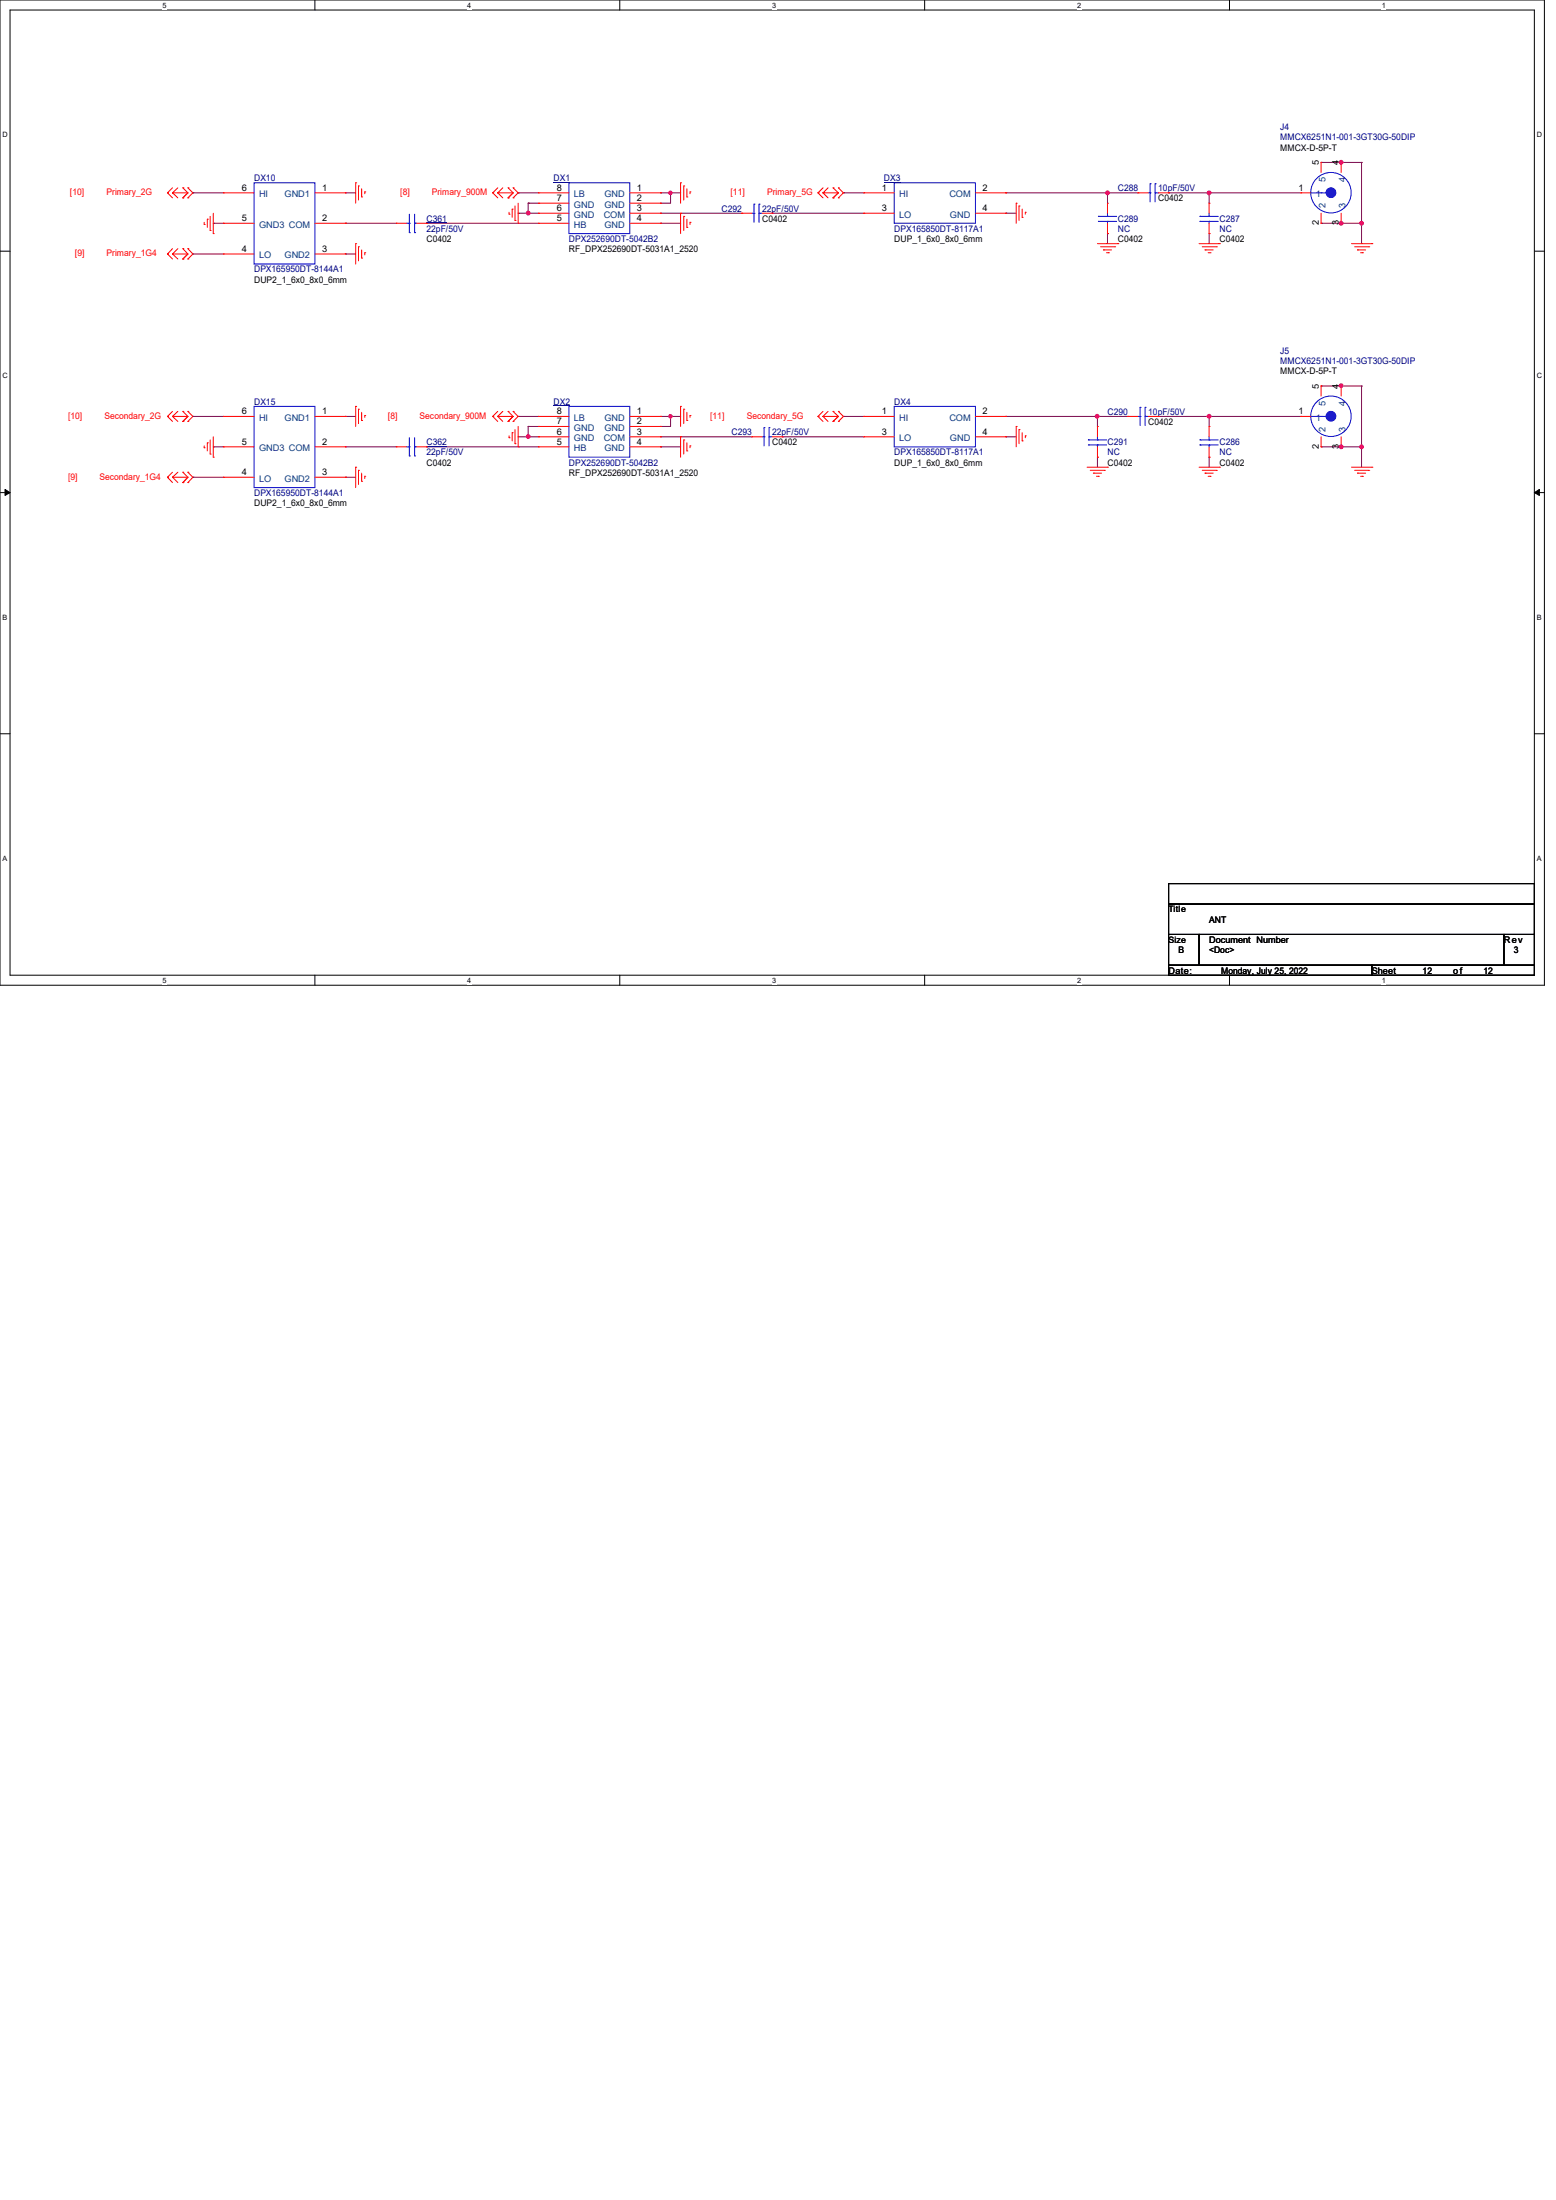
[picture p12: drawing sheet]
<svg xmlns="http://www.w3.org/2000/svg" width="210mm" height="297mm" viewBox="0 0 210 297" stroke-linecap="round" stroke-linejoin="round" font-family="sans-serif">
<path d="M0 0h208.4v133h-208.4zM1.4 1.4h205.7v130.3h-205.7z" fill="none" stroke="#000" stroke-width=".13"/>
<g fill="#fff">
<path d="M21.9 .1h.6v1.1h-.6z"/>
<path d="M21.9 131.8h.6v1.1h-.6z"/>
</g>
<path d="M42.5 0v1.4M42.5 131.7v1.3" fill="none" stroke="#000" stroke-width=".13"/>
<g fill="#fff">
<path d="M63.1 .1h.5v1.1h-.5z"/>
<path d="M63.1 131.8h.5v1.1h-.5z"/>
</g>
<path d="M83.7 0v1.4M83.7 131.7v1.3" fill="none" stroke="#000" stroke-width=".13"/>
<g fill="#fff">
<path d="M104.2 .1h.6v1.1h-.6z"/>
<path d="M104.2 131.8h.6v1.1h-.6z"/>
</g>
<path d="M124.8 0v1.4M124.8 131.7v1.3" fill="none" stroke="#000" stroke-width=".13"/>
<g fill="#fff">
<path d="M145.4 .1h.5v1.1h-.5z"/>
<path d="M145.4 131.8h.5v1.1h-.5z"/>
</g>
<path d="M165.9 0v1.4M165.9 131.7v1.3" fill="none" stroke="#000" stroke-width=".13"/>
<g fill="#fff">
<path d="M186.5 .1h.6v1.1h-.6z"/>
<path d="M186.5 131.8h.6v1.1h-.6z"/>
<path d="M.3 17.6h.8v1.1h-.8z"/>
<path d="M207.4 17.6h.8v1.1h-.8z"/>
<path d="M.3 50.2h.8v1.1h-.8z"/>
<path d="M207.4 50.2h.8v1.1h-.8z"/>
</g>
<path d="M0 33.9h1.4M207.1 33.9h1.3" fill="none" stroke="#000" stroke-width=".13"/>
<g fill="#fff">
<path d="M.3 82.8h.7v1.1h-.7z"/>
<path d="M207.4 82.8h.7v1.1h-.7z"/>
</g>
<path d="M0 66.5h1.4M207.1 66.5h1.3" fill="none" stroke="#000" stroke-width=".13"/>
<path d="M.7 66.1l.7 .4-.7 .4zM207.1 66.5l.7-.4v.8z" fill="#000" stroke="#000" stroke-width=".13"/>
<g fill="#fff">
<path d="M.3 115.3h.7v1.1h-.7z"/>
<path d="M207.4 115.3h.7v1.1h-.7z"/>
</g>
<path d="M0 99.1h1.4M207.1 99.1h1.3M157.7 119.3h49.4v2.7h-49.4zM157.7 122h49.4v4.2h-49.4zM157.7 126.2h4.1v4.1h-4.1zM157.7 130.3h27.5v1.4h-27.5zM161.8 126.2h41.2v4.1h-41.2zM185.2 130.3h21.9v1.4h-21.9zM203 126.2h4.1v4.1h-4.1z" fill="none" stroke="#000" stroke-width=".13"/>
<g fill="none" stroke="#800040" stroke-width=".13">
<path d="M26 26h.1M26 34.3h.1M26 26h4.1M26 34.3h4.1M28.8 30.1h.1M28.8 30.1h1.3M46.6 34.3h.1M46.6 30.1h.1M46.6 26h.1M46.6 26h1.4M46.6 30.1h6.9M46.6 34.3h1.4"/>
<path d="M57.6 30.1h.1M57.6 30.1h15.1M69.9 28.8h.1M69.9 26h.1M69.9 26h2.8M69.9 28.8h2.8M71.3 27.4h.1M71.3 28.8h.1M71.3 27.4h1.4M71.3 27.4v1.4M89.2 26h.1M89.2 27.4h.1"/>
<path d="M89.2 30.1h.1M89.2 28.8h.1M89.2 26h2.7M89.2 30.1h2.7M89.2 28.8h10.9M90.5 26h.1M90.5 26v1.4h-1.3M104.2 28.8h.1M104.2 28.8h12.4M113.8 26h.1M113.8 26h2.8M135.8 26h.1"/>
<path d="M135.8 28.8h.1M135.8 26h17.8M135.8 28.8h1.4M149.5 26h.1M149.5 31.5h.1M149.5 26v1.4M149.5 31.5v1.4M157.7 26h.1M157.7 26h17.9M163.2 26h.1M163.2 31.5h.1M163.2 26v1.4"/>
<path d="M163.2 31.5v1.4M178.3 21.9h.1M178.3 30.1h.1M178.3 21.9h5.5M178.3 30.1h5.5M181 21.9h.1M181 30.1h.1M183.8 21.9h.1M183.8 30.1h.1M183.8 21.9v11M26 56.2h.1M26 56.2h4.1"/>
<path d="M46.6 56.2h.1M46.6 56.2h1.4M69.9 59h.1M69.9 56.2h.1M69.9 56.2h2.8M69.9 59h2.8M71.3 57.6h.1M71.3 59h.1M71.3 57.6v1.4M71.3 57.6h1.4M89.2 56.2h.1M89.2 57.6h.1"/>
<path d="M89.2 59h.1M89.2 56.2h2.7M89.2 59h12.3M90.5 56.2h.1M90.5 56.2v1.4h-1.3M105.6 59h.1M105.6 59h11M113.8 56.2h.1M113.8 56.2h2.8M135.8 56.2h.1M135.8 59h.1M135.8 56.2h16.4"/>
<path d="M135.8 59h1.4M148.1 56.2h.1M148.1 56.2v1.4M156.3 56.2h.1M156.3 56.2h19.3M163.2 56.2h.1M163.2 56.2v1.4M178.3 52.1h.1M178.3 52.1h5.5M181 52.1h.1M183.8 52.1h.1M183.8 52.1v11"/>
<path d="M26 64.4h.1M26 64.4h4.1M28.8 60.3h.1M28.8 60.3h1.3M46.6 64.4h.1M46.6 60.3h.1M46.6 60.3h6.9M46.6 64.4h1.4M57.6 60.3h.1M57.6 60.3h15.1M89.2 60.3h.1M89.2 60.3h2.7"/>
<path d="M148.1 61.7h.1M148.1 61.7v1.4M163.2 61.7h.1M163.2 61.7v1.4M178.3 60.3h.1M178.3 60.3h5.5M181 60.3h.1M183.8 60.3h.1"/>
</g>
<g fill="#f0f" stroke="#f0f" stroke-width=".13">
<circle cx="181" cy="21.9" r=".25"/>
<circle cx="183.8" cy="30.1" r=".25"/>
<circle cx="181" cy="30.1" r=".25"/>
<circle cx="181" cy="52.1" r=".25"/>
<circle cx="183.8" cy="60.3" r=".25"/>
<circle cx="181" cy="60.3" r=".25"/>
<circle cx="163.2" cy="26" r=".25"/>
<circle cx="149.5" cy="26" r=".25"/>
<circle cx="148.1" cy="56.2" r=".25"/>
<circle cx="163.2" cy="56.2" r=".25"/>
<circle cx="71.3" cy="28.8" r=".25"/>
<circle cx="90.5" cy="26" r=".23"/>
<circle cx="71.3" cy="58.9" r=".25"/>
<circle cx="90.5" cy="56.2" r=".23"/>
</g>
<g fill="none" stroke="#f00" stroke-width=".13">
<path d="M22.6 26h.1M22.6 34.3h.1M22.6 26l.7 .7M22.6 34.3l.7 .7M23.3 26h.1M23.3 34.3h.1M23.3 26l.7 .7M23.3 25.4l-.7 .6M23.3 26h2.1M23.3 34.3l.7 .7M23.3 33.6l-.7 .7M23.3 34.3h2.1"/>
<path d="M24 25.4l-.7 .6M24 33.6l-.7 .7M24.7 25.4h.1M24.7 26.7h.1M24.7 33.6h.1M24.7 35h.1M24.7 25.4l.7 .6M24.7 33.6l.7 .7M25.4 26.7h.1M25.4 25.4h.1M25.4 35h.1M25.4 33.6h.1"/>
<path d="M25.4 25.4l.6 .6-.6 .7M25.4 26l-.7 .7M25.4 33.6l.6 .7-.6 .7M25.4 34.3l-.7 .7M27.6 30.3h.1M27.6 30v.3M28 29.6h.1M28 29.6v1.1M28.4 31.1h.1M28.4 29.2v1.9M28.8 31.5h.1M28.8 28.8v2.7"/>
<path d="M30.1 34.3h.1M30.1 30.1h.1M30.1 26h.1M30.1 26h4.2M30.1 34.3h4.2M30.1 30.1h4.2M42.5 26h4.1M42.5 34.3h4.1M42.5 30.1h4.1M46.6 26h.1M46.6 30.1h.1M46.6 34.3h.1"/>
<path d="M48 24.7h.1M48 32.9h.1M48 24.7v2.7M48 32.9v2.7M48.4 25.1h.1M48.4 33.3h.1M48.4 25.1v1.9M48.4 33.3v1.9M48.8 26.6h.1M48.8 34.8h.1M48.8 25.5v1.1M48.8 33.7v1.1"/>
<path d="M49.2 25.9h.1M49.2 34.1h.1M49.2 25.9v.3M49.2 34.1v.3M53.5 30.1h.1M53.5 30.1h1.4M56.2 30.1h1.4M57.6 30.1h.1M66.5 26h.1M66.5 26l.7 .7M67.2 26h.1M67.2 26h2.1"/>
<path d="M67.2 26l.7 .7M67.2 25.4l-.7 .6M67.9 25.4l-.7 .6M68.6 25.4h.1M68.6 26.7h.1M68.6 25.4l.7 .6M68.7 28.9h.1M68.7 28.7v.2M69.1 28.2h.1M69.1 28.2v1.1M69.3 26.7h.1M69.3 25.4h.1"/>
<path d="M69.3 25.4l.6 .6-.6 .7M69.3 26l-.7 .7M69.5 29.8h.1M69.5 27.8v2M69.9 30.1h.1M69.9 27.4v2.7M72.7 30.1h.1M72.7 28.8h.1M72.7 27.4h.1M72.7 26h.1M72.7 26h4.1M72.7 30.1h4.1"/>
<path d="M72.7 27.4h4.1M72.7 28.8h4.1M85 26h4.2M85 30.1h4.2M85 27.4h4.2M85 28.8h4.2M89.2 26h.1M89.2 27.4h.1M89.2 28.8h.1M89.2 30.1h.1M91.9 24.7h.1M91.9 28.8h.1"/>
<path d="M91.9 24.7v2.7M91.9 28.8v2.7M92.3 25.1h.1M92.3 29.2h.1M92.3 25.1v1.9M92.3 29.2v1.9M92.7 26.6h.1M92.7 30.7h.1M92.7 25.5v1.1M92.7 29.6v1.1M93.1 25.9h.1M93.1 30h.1"/>
<path d="M93.1 25.9v.3M93.1 30v.3M100.1 28.8h.1M100.1 28.8h1.4M102.9 28.8h1.3M104.2 28.8h.1M110.4 26h.1M110.4 26l.7 .7M111.1 26h.1M111.1 26h2.1M111.1 26l.7 .7M111.1 25.4l-.7 .6"/>
<path d="M111.8 25.4l-.7 .6M112.4 25.4h.1M112.4 26.7h.1M112.4 25.4l.8 .6M113.2 26.7h.1M113.2 25.4h.1M113.2 25.4l.6 .6-.6 .7M113.2 26l-.8 .7M116.6 26h.1M116.6 28.8h.1M116.6 26h4.1M116.6 28.8h4.1"/>
<path d="M131.7 26h4.1M131.7 28.8h4.1M135.8 26h.1M135.8 28.8h.1M137.2 27.4h.1M137.2 27.4v2.7M137.5 27.8h.1M137.5 27.8v2M138 29.3h.1M138 28.2v1.1M138.4 28.7h.1M138.4 28.7v.2"/>
<path d="M148.1 32.9h2.8M148.5 33.3h2M148.9 33.7h.1M148.9 33.7h1.1M149.4 34.1h.2M149.5 31.5h.1M149.5 27.4h.1M149.5 27.4v1.4M149.5 30.1v1.4M149.6 34.1h.1M150.5 33.3h.1M150.9 32.9h.1"/>
<path d="M153.6 26h.1M153.6 26h1.4M156.3 26h1.4M157.7 26h.1M161.8 32.9h2.8M162.3 33.3h1.9M162.6 33.7h.1M162.6 33.7h1.1M163.1 34.1h.2M163.2 31.5h.1M163.2 27.4h.1M163.2 27.4v1.4"/>
<path d="M163.2 30.1v1.4M163.3 34.1h.1M164.2 33.3h.1M164.6 32.9h.1M175.6 26h.1M175.6 26h1.3M178.3 21.9h.1M178.3 30.1h.1M178.3 21.9v1.4M178.3 28.8v1.3M181 30.1h.1M181 21.9h.1"/>
<path d="M181 21.9v1.4M181 28.8v1.3M182.4 32.9h2.8M182.8 33.3h1.9M183.2 33.7h.1M183.2 33.7h1.1M183.6 34.1h.3M183.9 34.1h.1M184.7 33.3h.1M185.2 32.9h.1M22.6 56.2h.1M22.6 56.2l.7 .7"/>
<path d="M23.3 56.2h.1M23.3 56.2h2.1M23.3 56.2l.7 .7M23.3 55.5l-.7 .7M24 55.5l-.7 .7M24.7 55.5h.1M24.7 56.9h.1M24.7 55.5l.7 .7M25.4 56.9h.1M25.4 55.5h.1M25.4 55.5l.6 .7-.6 .7M25.4 56.2l-.7 .7"/>
<path d="M28 59.8h.1M28 59.8v1.1M28.4 59.4v1.9M28.8 59v2.7M30.1 56.2h.1M30.1 56.2h4.2M42.5 56.2h4.1M46.6 56.2h.1M48 54.9h.1M48 54.9v2.7M48.4 55.2h.1M48.4 55.2v2"/>
<path d="M48.8 56.8h.1M48.8 55.7v1.1M49.2 56.1h.1M49.2 56.1v.2M66.5 56.2h.1M66.5 56.2l.7 .7M67.2 56.2h.1M67.2 56.2h2.1M67.2 56.2l.7 .7M67.2 55.5l-.7 .7M67.9 55.5l-.7 .7M68.6 55.5h.1"/>
<path d="M68.6 56.9h.1M68.6 55.5l.7 .7M68.7 59.1h.1M68.7 58.8v.3M69.1 58.4h.1M69.1 58.4v1.1M69.3 56.9h.1M69.3 55.5h.1M69.3 55.5l.6 .7-.6 .7M69.3 56.2l-.7 .7M69.5 59.9h.1M69.5 58v1.9"/>
<path d="M69.9 57.6v2.7M72.7 59h.1M72.7 57.6h.1M72.7 56.2h.1M72.7 56.2h4.1M72.7 57.6h4.1M72.7 59h4.1M85 56.2h4.2M85 57.6h4.2M85 59h4.2M89.2 56.2h.1M89.2 57.6h.1"/>
<path d="M89.2 59h.1M91.9 54.9h.1M91.9 59h.1M91.9 54.9v2.7M91.9 59v2.7M92.3 55.2h.1M92.3 59.4h.1M92.3 55.2v2M92.3 59.4v1.9M92.7 56.8h.1M92.7 55.7v1.1M92.7 59.8v1.1"/>
<path d="M93.1 56.1h.1M93.1 56.1v.2M101.5 59h.1M101.5 59h1.4M104.2 59h1.4M105.6 59h.1M110.4 56.2h.1M110.4 56.2l.7 .7M111.1 56.2h.1M111.1 56.2l.7 .7M111.1 55.5l-.7 .7M111.1 56.2h2.1"/>
<path d="M111.8 55.5l-.7 .7M112.4 55.5h.1M112.4 56.9h.1M112.4 55.5l.8 .7M113.2 56.9h.1M113.2 55.5h.1M113.2 55.5l.6 .7-.6 .7M113.2 56.2l-.8 .7M116.6 56.2h.1M116.6 59h.1M116.6 56.2h4.1M116.6 59h4.1"/>
<path d="M131.7 56.2h4.1M131.7 59h4.1M135.8 56.2h.1M135.8 59h.1M137.2 57.6h.1M137.2 57.6v2.7M137.5 58h.1M137.5 58v1.9M138 59.5h.1M138 58.4v1.1M138.4 58.8h.1M138.4 58.8v.3"/>
<path d="M148.1 57.6h.1M148.1 57.6v1.4M152.2 56.2h.1M152.2 56.2h1.4M155 56.2h1.3M156.3 56.2h.1M163.2 57.6h.1M163.2 57.6v1.4M175.6 56.2h.1M175.6 56.2h1.3M178.3 52.1h.1M178.3 52.1v1.4"/>
<path d="M178.3 59v1.3M181 52.1h.1M181 52.1v1.4M181 59v1.3M22.6 64.4h.1M22.6 64.4l.7 .8M23.3 64.4h.1M23.3 64.4l.7 .8M23.3 63.8l-.7 .6M23.3 64.4h2.1M24 63.8l-.7 .6M24.7 63.8h.1"/>
<path d="M24.7 65.2h.1M24.7 63.8l.7 .6M25.4 65.2h.1M25.4 63.8h.1M25.4 63.8l.6 .6-.6 .8M25.4 64.4l-.7 .8M27.6 60.5h.1M27.6 60.2v.3M28.4 61.3h.1M28.8 61.7h.1M30.1 64.4h.1M30.1 60.3h.1"/>
<path d="M30.1 64.4h4.2M30.1 60.3h4.2M42.5 64.4h4.1M42.5 60.3h4.1M46.6 60.3h.1M46.6 64.4h.1M48 63.1h.1M48 63.1v2.7M48.4 63.5h.1M48.4 63.5v1.9M48.8 65h.1M48.8 63.9v1.1"/>
<path d="M49.2 64.3h.1M49.2 64.3v.3M53.5 60.3h.1M53.5 60.3h1.4M56.2 60.3h1.4M57.6 60.3h.1M69.9 60.3h.1M72.7 60.3h.1M72.7 60.3h4.1M85 60.3h4.2M89.2 60.3h.1M92.7 60.9h.1"/>
<path d="M93.1 60.2h.1M93.1 60.2v.3M146.7 63.1h2.8M147.2 63.5h1.9M147.6 63.9h.1M147.6 63.9h1.1M148 64.3h.3M148.1 61.7h.1M148.1 60.3v1.4M148.3 64.3h.1M149.1 63.5h.1M149.5 63.1h.1"/>
<path d="M161.8 63.1h2.8M162.3 63.5h1.9M162.6 63.9h.1M162.6 63.9h1.1M163.1 64.3h.2M163.2 61.7h.1M163.2 60.3v1.4M163.3 64.3h.1M164.2 63.5h.1M164.6 63.1h.1M178.3 60.3h.1M181 60.3h.1"/>
<path d="M182.4 63.1h2.8M182.8 63.5h1.9M183.2 63.9h.1M183.2 63.9h1.1M183.6 64.3h.3M183.9 64.3h.1M184.7 63.5h.1M185.2 63.1h.1"/>
</g>
<g fill="none" stroke="#00f" stroke-width=".13">
<path d="M34.3 24.7h8.2v10.9h-8.2zM54.9 30.1h.3M55.2 31.4h.1M55.2 30.1h.1M55.2 28.9v2.5M56 30.1h.1M56 31.4h.1M56 30.1h.2M56 28.9v2.5M76.8 24.7h8.2v6.8h-8.2zM101.5 28.8h.3M101.8 28.8h.1"/>
<path d="M101.8 27.6h.1M101.8 27.6v2.4M102.4 27.6h.1M102.4 28.8h.1M102.4 28.8h.5M102.4 27.6v2.4M120.7 24.7h11v5.4h-11zM148.3 29.2h.1M148.3 29.9h.1M148.3 29.2h2.4M148.3 29.9h2.4M149.5 29.9h.1"/>
<path d="M149.5 29.2h.1M149.5 28.8v.4M149.5 29.9v.2M155 26h.2M155.2 26h.1M155.2 24.8h.1M155.2 24.8v2.5M155.9 24.8h.1M155.9 26h.1M155.9 26h.4M155.9 24.8v2.5M162 29.2h.1"/>
<path d="M162 29.9h.1M162 29.2h2.4M162 29.9h2.4M163.2 29.9h.1M163.2 29.2h.1M163.2 28.8v.4M163.2 29.9v.2M176.9 26h2.8M178.3 26h.1M179.7 26h.1M34.3 54.9h8.2v10.9h-8.2zM55.2 59.1v2.5"/>
<path d="M56 59.1v2.5M76.8 54.9h8.2v6.8h-8.2zM102.9 59h.2M103.1 59h.1M103.1 57.7h.1M103.1 57.7v2.5M103.8 57.7h.1M103.8 59h.1M103.8 59h.4M103.8 57.7v2.5M120.7 54.9h11v5.4h-11zM146.9 59.4h.1"/>
<path d="M146.9 59.4h2.5M148.1 59.4h.1M148.1 59v.4M153.6 56.2h.3M153.9 56.2h.1M153.9 55h.1M153.9 55v2.4M154.6 55h.1M154.6 56.2h.1M154.6 56.2h.4M154.6 55v2.4M162 59.4h.1"/>
<path d="M162 59.4h2.4M163.2 59.4h.1M163.2 59v.4M176.9 56.2h2.8M178.3 56.2h.1M179.7 56.2h.1M54.9 60.3h.3M55.2 61.6h.1M55.2 60.3h.1M56 60.3h.1M56 61.6h.1M56 60.3h.2"/>
<path d="M146.9 60.1h.1M146.9 60.1h2.5M148.1 60.1h.1M148.1 60.1v.2M162 60.1h.1M162 60.1h2.4M163.2 60.1h.1M163.2 60.1v.2"/>
<circle cx="179.6" cy="26" r="2.73"/>
<circle cx="179.6" cy="56.2" r="2.73"/>
</g>
<path d="M57.6 30.1h2.7M74.7 24.6h2.3M119.3 24.6h2.2M74.7 54.8h2.3M57.6 60.3h2.7" fill="none" stroke="#000080" stroke-width=".13"/>
<g fill="#00f" stroke="#00f" stroke-width=".13">
<circle cx="179.6" cy="26" r=".66"/>
<circle cx="179.6" cy="56.2" r=".66"/>
</g>
<g font-size="1.2" fill="#000080">
<text x="172.8" y="17.6">J4</text>
<text x="172.8" y="19">MMCX6251N1-001-3GT30G-50DIP</text>
<text x="34.3" y="24.4">DX10</text>
<text x="57.6" y="29.9">C361</text>
<text x="74.7" y="24.4">DX1</text>
<text x="97.4" y="28.6">C292</text>
<text x="102.9" y="28.6">22pF/50V</text>
<text x="119.3" y="24.4">DX3</text>
<text x="150.9" y="25.8">C288</text>
<text x="150.9" y="29.9">C289</text>
<text x="156.3" y="25.8">10pF/50V</text>
<text x="164.6" y="29.9">C287</text>
<text x="57.6" y="31.3">22pF/50V</text>
<text x="76.8" y="32.7">DPX252690DT-5042B2</text>
<text x="120.7" y="31.3">DPX165850DT-8117A1</text>
<text x="150.9" y="31.3">NC</text>
<text x="164.6" y="31.3">NC</text>
<text x="34.3" y="36.8">DPX165950DT-8144A1</text>
<text x="172.8" y="47.8">J5</text>
<text x="172.8" y="49.1">MMCX6251N1-001-3GT30G-50DIP</text>
<text x="34.3" y="54.6">DX15</text>
<text x="74.7" y="54.6">DX2</text>
<text x="98.7" y="58.7">C293</text>
<text x="104.2" y="58.7">22pF/50V</text>
<text x="120.7" y="54.6">DX4</text>
<text x="149.5" y="56">C290</text>
<text x="155" y="56">10pF/50V</text>
<text x="57.6" y="60.1">C362</text>
<text x="57.6" y="61.5">22pF/50V</text>
<text x="76.8" y="62.9">DPX252690DT-5042B2</text>
<text x="120.7" y="61.5">DPX165850DT-8117A1</text>
<text x="149.5" y="60.1">C291</text>
<text x="149.5" y="61.5">NC</text>
<text x="164.6" y="60.1">C286</text>
<text x="164.6" y="61.5">NC</text>
<text x="34.3" y="67">DPX165950DT-8144A1</text>
</g>
<g font-size="1.2">
<text x="172.8" y="20.3">MMCX-D-5P-T</text>
<text x="178" y="22.3" transform="rotate(-90 178 22.3)">5</text>
<text x="180.7" y="22.3" transform="rotate(-90 180.7 22.3)">4</text>
<text x="32.6" y="29.8">5</text>
<text x="32.6" y="25.7">6</text>
<text x="43.5" y="25.7">1</text>
<text x="43.5" y="29.8">2</text>
<text x="75.1" y="29.8">5</text>
<text x="75.1" y="28.5">6</text>
<text x="75.1" y="27.1">7</text>
<text x="75.1" y="25.7">8</text>
<text x="86" y="25.7">1</text>
<text x="86" y="27.1">2</text>
<text x="86" y="28.5">3</text>
<text x="86" y="29.8">4</text>
<text x="102.9" y="29.9">C0402</text>
<text x="119" y="25.7">1</text>
<text x="119" y="28.5">3</text>
<text x="132.6" y="25.7">2</text>
<text x="132.6" y="28.5">4</text>
<text x="156.3" y="27.2">C0402</text>
<text x="175.3" y="25.7">1</text>
<text x="32.6" y="34">4</text>
<text x="43.5" y="34">3</text>
<text x="57.6" y="32.7">C0402</text>
<text x="76.8" y="34">RF_DPX252690DT-5031A1_2520</text>
<text x="120.7" y="32.7">DUP_1_6x0_8x0_6mm</text>
<text x="150.9" y="32.7">C0402</text>
<text x="164.6" y="32.7">C0402</text>
<text x="178" y="30.4" transform="rotate(-90 178 30.4)">2</text>
<text x="180.7" y="30.4" transform="rotate(-90 180.7 30.4)">3</text>
<text x="34.3" y="38.1">DUP2_1_6x0_8x0_6mm</text>
<text x="172.8" y="50.5">MMCX-D-5P-T</text>
<text x="178" y="52.5" transform="rotate(-90 178 52.5)">5</text>
<text x="180.7" y="52.5" transform="rotate(-90 180.7 52.5)">4</text>
<text x="32.6" y="55.9">6</text>
<text x="43.5" y="55.9">1</text>
<text x="75.1" y="58.7">6</text>
<text x="75.1" y="57.3">7</text>
<text x="75.1" y="55.9">8</text>
<text x="86" y="55.9">1</text>
<text x="86" y="57.3">2</text>
<text x="86" y="58.7">3</text>
<text x="119" y="55.9">1</text>
<text x="119" y="58.7">3</text>
<text x="132.6" y="55.9">2</text>
<text x="132.6" y="58.7">4</text>
<text x="155" y="57.4">C0402</text>
<text x="175.3" y="55.9">1</text>
<text x="32.6" y="64.1">4</text>
<text x="32.6" y="60">5</text>
<text x="43.5" y="60">2</text>
<text x="43.5" y="64.1">3</text>
<text x="57.6" y="62.9">C0402</text>
<text x="75.1" y="60">5</text>
<text x="76.8" y="64.2">RF_DPX252690DT-5031A1_2520</text>
<text x="86" y="60">4</text>
<text x="104.2" y="60.1">C0402</text>
<text x="120.7" y="62.9">DUP_1_6x0_8x0_6mm</text>
<text x="149.5" y="62.9">C0402</text>
<text x="164.6" y="62.9">C0402</text>
<text x="178" y="60.6" transform="rotate(-90 178 60.6)">2</text>
<text x="180.7" y="60.6" transform="rotate(-90 180.7 60.6)">3</text>
<text x="34.3" y="68.3">DUP2_1_6x0_8x0_6mm</text>
<text x="157.7" y="123.1">Title</text>
<text x="163.2" y="124.6">ANT</text>
<text x="157.7" y="127.3">Size</text>
<text x="157.7" y="131.4">Date:</text>
<text x="159.1" y="128.7">B</text>
<text x="163.2" y="128.7">&lt;Doc&gt;</text>
<text x="163.2" y="127.3">Document Number</text>
<text x="164.8" y="131.4">Monday, July 25, 2022</text>
<text x="185.2" y="131.4">Sheet</text>
<text x="192" y="131.4">12</text>
<text x="196.1" y="131.4">of</text>
<text x="200.2" y="131.4">12</text>
<text x="203" y="127.3">Rev</text>
<text x="204.3" y="128.7">3</text>
</g>
<g font-size="1.2" fill="#f00">
<text x="9.4" y="26.4">[10]</text>
<text x="14.4" y="26.4">Primary_2G</text>
<text x="54" y="26.4">[8]</text>
<text x="58.3" y="26.4">Primary_900M</text>
<text x="98.6" y="26.4">[11]</text>
<text x="103.5" y="26.4">Primary_5G</text>
<text x="10.1" y="34.6">[9]</text>
<text x="14.4" y="34.6">Primary_1G4</text>
<text x="9.2" y="56.6">[10]</text>
<text x="14.1" y="56.6">Secondary_2G</text>
<text x="52.4" y="56.6">[8]</text>
<text x="56.6" y="56.6">Secondary_900M</text>
<text x="95.8" y="56.6">[11]</text>
<text x="100.8" y="56.6">Secondary_5G</text>
<text x="9.2" y="64.8">[9]</text>
<text x="13.4" y="64.8">Secondary_1G4</text>
</g>
<g font-size="1.2" fill="#004080">
<text x="35" y="26.6">HI</text>
<text x="38.4" y="26.6">GND1</text>
<text x="77.5" y="29.4">GND</text>
<text x="77.5" y="28">GND</text>
<text x="77.5" y="26.6">LB</text>
<text x="81.5" y="29.4">COM</text>
<text x="81.6" y="26.6">GND</text>
<text x="81.6" y="28">GND</text>
<text x="121.4" y="26.6">HI</text>
<text x="121.4" y="29.4">LO</text>
<text x="128.1" y="26.6">COM</text>
<text x="128.2" y="29.4">GND</text>
<text x="177.6" y="26.6">1</text>
<text x="178.9" y="28.1" transform="rotate(-90 178.9 28.1)">2</text>
<text x="178.9" y="24.6" transform="rotate(-90 178.9 24.6)">5</text>
<text x="181.6" y="28.1" transform="rotate(-90 181.6 28.1)">3</text>
<text x="181.6" y="24.6" transform="rotate(-90 181.6 24.6)">4</text>
<text x="35" y="34.9">LO</text>
<text x="35" y="30.7">GND3 COM</text>
<text x="38.4" y="34.9">GND2</text>
<text x="77.5" y="30.7">HB</text>
<text x="81.6" y="30.7">GND</text>
<text x="35" y="56.8">HI</text>
<text x="38.4" y="56.8">GND1</text>
<text x="77.5" y="59.6">GND</text>
<text x="77.5" y="58.2">GND</text>
<text x="77.5" y="56.8">LB</text>
<text x="81.5" y="59.6">COM</text>
<text x="81.6" y="56.8">GND</text>
<text x="81.6" y="58.2">GND</text>
<text x="121.4" y="56.8">HI</text>
<text x="121.4" y="59.6">LO</text>
<text x="128.1" y="56.8">COM</text>
<text x="128.2" y="59.6">GND</text>
<text x="177.6" y="56.8">1</text>
<text x="178.9" y="58.3" transform="rotate(-90 178.9 58.3)">2</text>
<text x="178.9" y="54.8" transform="rotate(-90 178.9 54.8)">5</text>
<text x="181.6" y="58.3" transform="rotate(-90 181.6 58.3)">3</text>
<text x="181.6" y="54.8" transform="rotate(-90 181.6 54.8)">4</text>
<text x="35" y="65">LO</text>
<text x="35" y="60.9">GND3 COM</text>
<text x="38.4" y="65">GND2</text>
<text x="77.5" y="60.9">HB</text>
<text x="81.6" y="60.9">GND</text>
</g>
<g font-size="1">
<text x="21.9" y="1">5</text>
<text x="63.1" y="1">4</text>
<text x="104.2" y="1">3</text>
<text x="145.4" y="1">2</text>
<text x="186.5" y="1">1</text>
<text x=".3" y="18.5">D</text>
<text x="207.4" y="18.5">D</text>
<text x=".3" y="51.1">C</text>
<text x="207.4" y="51.1">C</text>
<text x=".3" y="83.7">B</text>
<text x="207.4" y="83.7">B</text>
<text x=".3" y="116.2">A</text>
<text x="207.4" y="116.2">A</text>
<text x="21.9" y="132.7">5</text>
<text x="63.1" y="132.7">4</text>
<text x="104.2" y="132.7">3</text>
<text x="145.4" y="132.7">2</text>
<text x="186.5" y="132.7">1</text>
</g>
</svg>
